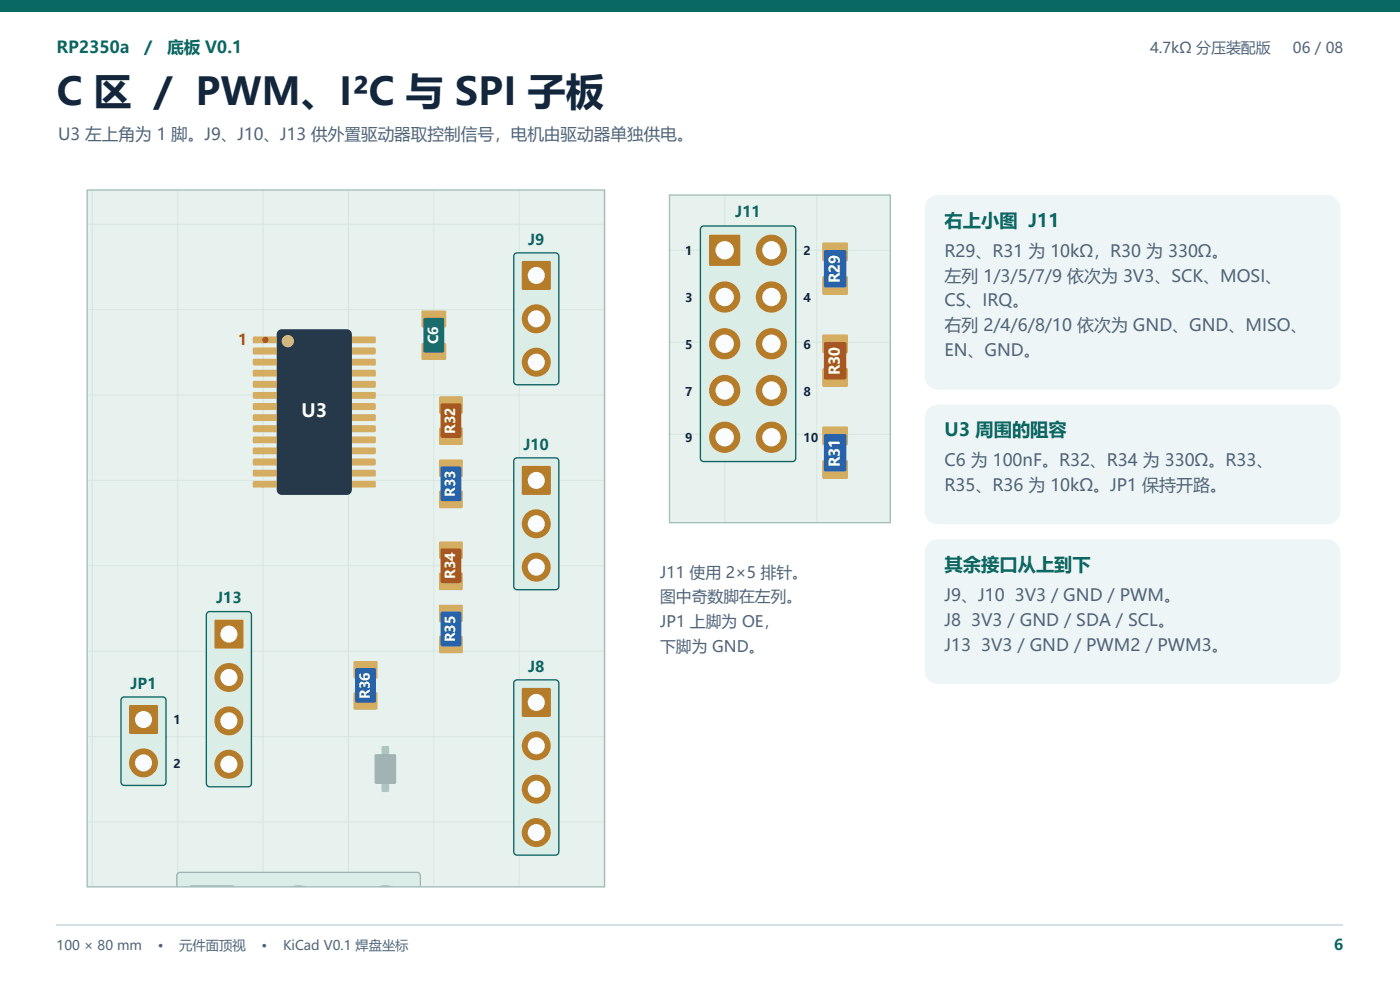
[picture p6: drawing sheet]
<svg xmlns="http://www.w3.org/2000/svg" width="297mm" height="210mm" viewBox="0 0 297 210" stroke-linecap="round" stroke-linejoin="round" font-family="sans-serif">
<path d="M0 0h297v2.5h-297z" fill-rule="evenodd" fill="#096861"/>
<path d="M12 196.1h273" fill="none" stroke="#d4dfe6" stroke-width=".25"/>
<path d="M18.4 40.3h109.9v147.9h-109.9z" fill-rule="evenodd" fill="#e7f1ed" stroke="#698d85" stroke-width=".28"/>
<g fill="none" stroke="#d6e6e0" stroke-width=".21">
<path d="M18.4 47.6h109.9M19.6 40.3v147.9M37.7 40.3v147.9M55.8 40.3v147.9M73.9 40.3v147.9M92 40.3v147.9M110.2 40.3v147.9M128.3 40.3v147.9M18.4 65.7h109.9M18.4 83.8h109.9M18.4 101.9h109.9M18.4 120h109.9"/>
<path d="M18.4 138.1h109.9M18.4 156.2h109.9M18.4 174.4h109.9"/>
</g>
<path d="M109.2 144.4l.5-.2h8.1a.71 .71 0 0 1 .8 .7v35.8a.71 .71 0 0 1-.8 .7h-8.1a.71 .71 0 0 1-.7-.7v-35.8z" fill-rule="evenodd" fill="#daeee7" stroke="#0a645f" stroke-width=".28"/>
<path d="M110.8 146l5.8-.1 .2 .2 .1 5.7-.2 .2-5.7 .1-.3-.2v-5.7z" fill-rule="evenodd" fill="#b57c2a"/>
<circle cx="113.8" cy="149" r="1.81" fill="#fafcfd"/>
<circle cx="113.8" cy="158.2" r="3.1" fill="#b57c2a"/>
<circle cx="113.8" cy="158.2" r="1.81" fill="#fafcfd"/>
<circle cx="113.8" cy="167.4" r="3.1" fill="#b57c2a"/>
<circle cx="113.8" cy="167.4" r="1.81" fill="#fafcfd"/>
<circle cx="113.8" cy="176.6" r="3.1" fill="#b57c2a"/>
<circle cx="113.8" cy="176.6" r="1.81" fill="#fafcfd"/>
<g fill="#d5ad60">
<path d="M93.3 121.5h4.8l.1 .2v3.3l-.3 .2-4.6-.1-.2-.2v-3.2z" fill-rule="evenodd"/>
<path d="M93.2 115l.2-.1h4.7l.1 .2v3.3l-.3 .2-4.6-.1-.2-.2z" fill-rule="evenodd"/>
</g>
<path d="M93.5 116.5l.3-.2h3.7l.3 .2 .1 6.8-.2 .3-3.9 .1-.3-.2z" fill-rule="evenodd" fill="#ae561a"/>
<path d="M109.2 53.9l.5-.3h8.1a.71 .71 0 0 1 .8 .8v26.5a.71 .71 0 0 1-.8 .7h-8.1a.71 .71 0 0 1-.7-.7v-26.5z" fill-rule="evenodd" fill="#daeee7" stroke="#0a645f" stroke-width=".28"/>
<path d="M110.8 55.4l5.8-.1 .2 .2 .1 5.7-.2 .3h-5.7l-.3-.1v-5.8z" fill-rule="evenodd" fill="#b57c2a"/>
<circle cx="113.8" cy="58.4" r="1.81" fill="#fafcfd"/>
<circle cx="113.8" cy="67.6" r="3.1" fill="#b57c2a"/>
<circle cx="113.8" cy="67.6" r="1.81" fill="#fafcfd"/>
<circle cx="113.8" cy="76.8" r="3.1" fill="#b57c2a"/>
<circle cx="113.8" cy="76.8" r="1.81" fill="#fafcfd"/>
<path d="M109.2 97.3l.5-.2h8.1a.71 .71 0 0 1 .8 .7v26.6a.71 .71 0 0 1-.8 .7h-8.1a.71 .71 0 0 1-.7-.7v-26.6z" fill-rule="evenodd" fill="#daeee7" stroke="#0a645f" stroke-width=".28"/>
<path d="M110.8 98.9l5.8-.1 .2 .2 .1 5.7-.2 .2-5.7 .1-.3-.2v-5.7z" fill-rule="evenodd" fill="#b57c2a"/>
<circle cx="113.8" cy="101.9" r="1.81" fill="#fafcfd"/>
<circle cx="113.8" cy="111.1" r="3.1" fill="#b57c2a"/>
<circle cx="113.8" cy="111.1" r="1.81" fill="#fafcfd"/>
<circle cx="113.8" cy="120.3" r="3.1" fill="#b57c2a"/>
<circle cx="113.8" cy="120.3" r="1.81" fill="#fafcfd"/>
<g fill="#d5ad60">
<path d="M93.3 90.7h4.8l.1 .3v3.2l-.3 .2-4.6-.1-.2-.2v-3.1z" fill-rule="evenodd"/>
<path d="M93.3 84.1h4.8l.1 .2v3.3l-.3 .2-4.6-.1-.2-.2v-3.2z" fill-rule="evenodd"/>
</g>
<path d="M93.5 85.7l.3-.2h3.7l.3 .2 .1 6.8-.2 .4h-3.9l-.3-.2z" fill-rule="evenodd" fill="#ae561a"/>
<path d="M44 129.9l.5-.2h8.1a.71 .71 0 0 1 .7 .7v35.8a.71 .71 0 0 1-.7 .7h-8.1a.71 .71 0 0 1-.7-.7v-35.8z" fill-rule="evenodd" fill="#daeee7" stroke="#0a645f" stroke-width=".28"/>
<path d="M45.5 131.6l.3-.2 5.7 .1 .1 .2v5.7l-.2 .2-5.8-.1-.1-.2z" fill-rule="evenodd" fill="#b57c2a"/>
<circle cx="48.6" cy="134.5" r="1.81" fill="#fafcfd"/>
<circle cx="48.6" cy="143.7" r="3.1" fill="#b57c2a"/>
<circle cx="48.6" cy="143.7" r="1.81" fill="#fafcfd"/>
<circle cx="48.6" cy="152.9" r="3.1" fill="#b57c2a"/>
<circle cx="48.6" cy="152.9" r="1.81" fill="#fafcfd"/>
<circle cx="48.6" cy="162.1" r="3.1" fill="#b57c2a"/>
<circle cx="48.6" cy="162.1" r="1.81" fill="#fafcfd"/>
<path d="M37.7 185.3l.5-.3h50.3a.71 .71 0 0 1 .7 .8v2.4h-51.7v-2.4z" fill-rule="evenodd" fill="#daeee7" stroke="#a1b6b1" stroke-width=".28"/>
<g fill="#adbeb8">
<path d="M40.4 187.8h9l.2 .1v.3h-9.4z" fill-rule="evenodd"/>
<path d="M58.6 188.2h2.4a7.1 7.1 0 0 1 4.7 0h2.4z" fill-rule="evenodd"/>
<path d="M77 188.2h2.4a7.1 7.1 0 0 1 4.7 0h2.4z" fill-rule="evenodd"/>
</g>
<path d="M25.9 148l.5-.2h8.1a.71 .71 0 0 1 .7 .7v17.4a.71 .71 0 0 1-.7 .7h-8.1a.71 .71 0 0 1-.7-.7v-17.4z" fill-rule="evenodd" fill="#daeee7" stroke="#0a645f" stroke-width=".28"/>
<path d="M27.4 149.7l.2-.2 5.8 .1 .1 .2v5.8l-.3 .1h-5.7l-.1-.3z" fill-rule="evenodd" fill="#b57c2a"/>
<circle cx="30.4" cy="152.6" r="1.81" fill="#fafcfd"/>
<circle cx="30.4" cy="161.8" r="3.1" fill="#b57c2a"/>
<circle cx="30.4" cy="161.8" r="1.81" fill="#fafcfd"/>
<g fill="#d5ad60">
<path d="M53.7 71.5l.2-.1h4.8l.3 .3v.8l-.3 .3h-4.8l-.3-.3z" fill-rule="evenodd"/>
<path d="M53.8 73.8l4.9-.1 .3 .3v.9l-.3 .3h-4.8l-.3-.3v-.9z" fill-rule="evenodd"/>
<path d="M53.7 76.2l.2-.1h4.8l.3 .3v.9l-.3 .2h-4.8l-.3-.2z" fill-rule="evenodd"/>
<path d="M53.8 78.5l4.9-.1 .3 .3v.9l-.3 .3h-4.8l-.3-.3v-.9z" fill-rule="evenodd"/>
<path d="M53.7 80.9l.2-.1h4.8l.3 .3v.9l-.3 .2h-4.8l-.3-.2z" fill-rule="evenodd"/>
<path d="M53.7 83.3l.2-.1h4.8l.3 .2v.9l-.3 .3h-4.8l-.3-.3z" fill-rule="evenodd"/>
<path d="M53.7 85.6l.2-.1h4.8l.3 .3v.9l-.3 .3h-4.8l-.3-.3z" fill-rule="evenodd"/>
<path d="M53.7 88l.2-.1h4.8l.3 .2v.9l-.3 .3h-4.8l-.3-.3z" fill-rule="evenodd"/>
<path d="M53.7 90.4l.2-.2h4.8l.3 .3v.9l-.3 .3h-4.8l-.3-.3z" fill-rule="evenodd"/>
<path d="M53.7 92.7l.2-.1h4.8l.3 .3v.8l-.3 .3h-4.8l-.3-.3z" fill-rule="evenodd"/>
<path d="M53.7 95.1l.2-.2h4.8l.3 .3v.9l-.3 .3h-4.8l-.3-.3z" fill-rule="evenodd"/>
<path d="M53.7 97.4l.2-.1h4.8l.3 .3v.9l-.3 .2h-4.8l-.3-.2z" fill-rule="evenodd"/>
<path d="M53.8 99.7l4.9-.1 .3 .3v.9l-.3 .3h-4.8l-.3-.3v-.9z" fill-rule="evenodd"/>
<path d="M53.7 102.1l.2-.1h4.8l.3 .3v.9l-.3 .2h-4.8l-.3-.2z" fill-rule="evenodd"/>
<path d="M74.4 102.1l.3-.1h4.7l.3 .3v.9l-.3 .2h-4.7l-.3-.2z" fill-rule="evenodd"/>
<path d="M74.5 99.7l4.9-.1 .3 .3v.9l-.3 .3h-4.7l-.3-.3v-.9z" fill-rule="evenodd"/>
<path d="M74.4 97.4l.3-.1h4.7l.3 .3v.9l-.3 .2h-4.7l-.3-.2z" fill-rule="evenodd"/>
<path d="M74.4 95.1l.3-.2h4.7l.3 .3v.9l-.3 .3h-4.7l-.3-.3z" fill-rule="evenodd"/>
<path d="M74.4 92.7l.3-.1h4.7l.3 .3v.8l-.3 .3h-4.7l-.3-.3z" fill-rule="evenodd"/>
<path d="M74.4 90.4l.3-.2h4.7l.3 .3v.9l-.3 .3h-4.7l-.3-.3z" fill-rule="evenodd"/>
<path d="M74.4 88l.3-.1h4.7l.3 .2v.9l-.3 .3h-4.7l-.3-.3z" fill-rule="evenodd"/>
<path d="M74.4 85.6l.3-.1h4.7l.3 .3v.9l-.3 .3h-4.7l-.3-.3z" fill-rule="evenodd"/>
<path d="M74.4 83.3l.3-.1h4.7l.3 .2v.9l-.3 .3h-4.7l-.3-.3z" fill-rule="evenodd"/>
<path d="M74.4 80.9l.3-.1h4.7l.3 .3v.9l-.3 .2h-4.7l-.3-.2z" fill-rule="evenodd"/>
<path d="M74.5 78.5l4.9-.1 .3 .3v.9l-.3 .3h-4.7l-.3-.3v-.9z" fill-rule="evenodd"/>
<path d="M74.4 76.2l.3-.1h4.7l.3 .3v.9l-.3 .2h-4.7l-.3-.2z" fill-rule="evenodd"/>
<path d="M74.5 73.8l4.9-.1 .3 .3v.9l-.3 .3h-4.7l-.3-.3v-.9z" fill-rule="evenodd"/>
<path d="M74.4 71.5l.3-.1h4.7l.3 .3v.8l-.3 .3h-4.7l-.3-.3z" fill-rule="evenodd"/>
</g>
<path d="M59.1 70l.7-.2h13.8a1.06 1.06 0 0 1 1 1.1v33a1.06 1.06 0 0 1-1 1.1h-13.8a1.06 1.06 0 0 1-1.1-1.1v-33z" fill-rule="evenodd" fill="#26394b"/>
<circle cx="61.1" cy="72.4" r="1.3" fill="#ffcb77"/>
<circle cx="56.3" cy="72.1" r=".65" fill="#a43716"/>
<g fill="#d5ad60">
<path d="M89.5 72.8h5l.2 .2-.1 3.2-.2 .2-4.9-.1-.1-.2v-3.1z" fill-rule="evenodd"/>
<path d="M89.5 65.9h5l.2 .2-.1 3.2-.2 .2-4.9-.1-.1-.2v-3.1z" fill-rule="evenodd"/>
</g>
<path d="M89.9 67.6l.3-.2h3.7l.3 .2v6.8l-.1 .3-3.9 .1-.3-.2z" fill-rule="evenodd" fill="#1c7569"/>
<g fill="#d5ad60">
<path d="M93.2 135l.2-.1h4.7l.1 .3v3.2l-.3 .2-4.6-.1-.2-.2z" fill-rule="evenodd"/>
<path d="M93.3 128.3h4.8l.1 .2v3.3l-.3 .2-4.6-.1-.2-.2v-3.2z" fill-rule="evenodd"/>
</g>
<path d="M93.5 129.9l.3-.2h3.7l.3 .2 .1 6.8-.2 .4h-3.9l-.3-.2z" fill-rule="evenodd" fill="#2762ab"/>
<g fill="#d5ad60">
<path d="M93.3 104.1h4.8l.1 .3v3.3l-.3 .1h-4.6l-.2-.3v-3.1z" fill-rule="evenodd"/>
<path d="M93.2 97.6l.2-.1h4.7l.1 .2v3.3l-.3 .2-4.6-.1-.2-.2z" fill-rule="evenodd"/>
</g>
<path d="M93.5 99.1l.3-.1h3.7l.3 .1 .1 6.9-.2 .3h-3.9l-.3-.2z" fill-rule="evenodd" fill="#2762ab"/>
<g fill="#d5ad60">
<path d="M75 147l.3-.2 4.6 .1 .2 .2-.1 3.3-.2 .1h-4.7l-.1-.2z" fill-rule="evenodd"/>
<path d="M75.1 140.3h4.8l.2 .2-.1 3.3-.2 .1h-4.7l-.1-.3v-3.1z" fill-rule="evenodd"/>
</g>
<path d="M75.4 141.9l.3-.2h3.7l.3 .2 .1 6.8-.2 .3-3.9 .1-.3-.2z" fill-rule="evenodd" fill="#2762ab"/>
<g fill="#b4c5bf">
<path d="M81 166l.2-.2h1.1l.2 .2 .1 1.7-.2 .3h-1.2l-.2-.1z" fill-rule="evenodd"/>
<path d="M81 158.4l.2-.2h1.1l.2 .2 .1 1.7-.2 .3h-1.2l-.2-.1z" fill-rule="evenodd"/>
</g>
<path d="M79.5 160.1l.3-.1h3.9l.3 .1v5.8l-.1 .4h-4.1l-.3-.2z" fill-rule="evenodd" fill="#a1b6b1"/>
<path d="M18.5 40.3h109.8v147.8h-109.8z" fill="none" stroke="#a3beb7" stroke-width=".28"/>
<path d="M142 41.3h46.9v69.6h-46.9z" fill-rule="evenodd" fill="#e7f1ed" stroke="#698d85" stroke-width=".28"/>
<path d="M142 53.1h46.9M153.7 41.3v69.6M173.3 41.3v69.6M142 72.6h46.9M142 92.1h46.9" fill="none" stroke="#d6e6e0" stroke-width=".21"/>
<path d="M148.8 48.1l.5-.2h18.8a.71 .71 0 0 1 .7 .7v48.6a.71 .71 0 0 1-.7 .7h-18.8a.71 .71 0 0 1-.7-.7v-48.6z" fill-rule="evenodd" fill="#daeee7" stroke="#0a645f" stroke-width=".28"/>
<path d="M150.6 49.8h6.2l.2 .1 .1 6.2-.2 .3h-6.2l-.2-.1-.1-6.3z" fill-rule="evenodd" fill="#b57c2a"/>
<circle cx="153.7" cy="53.1" r="1.95" fill="#fafcfd"/>
<circle cx="163.7" cy="53.1" r="3.3" fill="#b57c2a"/>
<circle cx="163.7" cy="53.1" r="1.95" fill="#fafcfd"/>
<circle cx="153.7" cy="63" r="3.3" fill="#b57c2a"/>
<circle cx="153.7" cy="63" r="1.95" fill="#fafcfd"/>
<circle cx="163.7" cy="63" r="3.3" fill="#b57c2a"/>
<circle cx="163.7" cy="63" r="1.95" fill="#fafcfd"/>
<circle cx="153.7" cy="72.9" r="3.3" fill="#b57c2a"/>
<circle cx="153.7" cy="72.9" r="1.95" fill="#fafcfd"/>
<circle cx="163.7" cy="72.9" r="3.3" fill="#b57c2a"/>
<circle cx="163.7" cy="72.9" r="1.95" fill="#fafcfd"/>
<circle cx="153.7" cy="82.8" r="3.3" fill="#b57c2a"/>
<circle cx="153.7" cy="82.8" r="1.95" fill="#fafcfd"/>
<circle cx="163.7" cy="82.8" r="3.3" fill="#b57c2a"/>
<circle cx="163.7" cy="82.8" r="1.95" fill="#fafcfd"/>
<circle cx="153.7" cy="92.8" r="3.3" fill="#b57c2a"/>
<circle cx="153.7" cy="92.8" r="1.95" fill="#fafcfd"/>
<circle cx="163.7" cy="92.8" r="3.3" fill="#b57c2a"/>
<circle cx="163.7" cy="92.8" r="1.95" fill="#fafcfd"/>
<g fill="#d5ad60">
<path d="M174.6 78.1h5.2l.1 .3v3.5l-.3 .2-5-.1-.2-.2v-3.4z" fill-rule="evenodd"/>
<path d="M174.6 71h5.2l.1 .2v3.6l-.3 .1h-5l-.2-.2v-3.5z" fill-rule="evenodd"/>
</g>
<path d="M175 72.6l4.2-.1 .3 .2v7.4l-.1 .3-4.3 .1-.3-.2v-7.4z" fill-rule="evenodd" fill="#ae561a"/>
<g fill="#d5ad60">
<path d="M174.6 58.6h5.2l.1 .2v3.6l-.3 .2-5-.1-.2-.2v-3.5z" fill-rule="evenodd"/>
<path d="M174.6 51.5h5.2l.1 .2v3.6l-.3 .1h-5l-.2-.3v-3.4z" fill-rule="evenodd"/>
</g>
<path d="M175 53.1l4.2-.1 .3 .2v7.4l-.1 .3-4.3 .1-.3-.2v-7.4z" fill-rule="evenodd" fill="#2762ab"/>
<g fill="#d5ad60">
<path d="M174.6 97.6h5.2l.1 .3v3.6l-.3 .1h-5l-.2-.3v-3.4z" fill-rule="evenodd"/>
<path d="M174.6 90.5h5.2l.1 .3v3.5l-.3 .2-5-.1-.2-.2v-3.4z" fill-rule="evenodd"/>
</g>
<path d="M175 92.1h4.2l.3 .1v7.4l-.1 .3-4.3 .1-.3-.2v-7.4z" fill-rule="evenodd" fill="#2762ab"/>
<path d="M142 41.4h46.9v69.5h-46.9z" fill="none" stroke="#a3beb7" stroke-width=".28"/>
<g fill="#eef5f6">
<path d="M197.2 42l1.1-.6h.7h82.5a2.82 2.82 0 0 1 2.8 2.8v35.6a2.82 2.82 0 0 1-2.8 2.8h-82.5a2.82 2.82 0 0 1-2.9-2.8v-35.6a2.82 2.82 0 0 1 1.1-2.2z" fill-rule="evenodd"/>
<path d="M197.2 86.4l1.1-.5 .7-.1h82.5a2.82 2.82 0 0 1 2.8 2.8v19.8a2.82 2.82 0 0 1-2.8 2.8h-82.5a2.82 2.82 0 0 1-2.9-2.8v-19.8a2.82 2.82 0 0 1 1.1-2.2z" fill-rule="evenodd"/>
<path d="M197.2 115l1.1-.5 .7-.1h82.5a2.82 2.82 0 0 1 2.8 2.8v25.1a2.82 2.82 0 0 1-2.8 2.8h-82.5a2.82 2.82 0 0 1-2.9-2.8v-25.1a2.82 2.82 0 0 1 1.1-2.2z" fill-rule="evenodd"/>
</g>
<text font-size="8.1" fill="#14263b" x="12" y="22.2">C 区 / PWM、I²C 与 SPI 子板</text>
<g font-size="3.9" fill="#096861">
<text x="200.4" y="48.1">右上小图 J11</text>
<text x="200.4" y="92.5">U3 周围的阻容</text>
<text x="200.4" y="121.1">其余接口从上到下</text>
</g>
<text font-size="3.9" fill="#fff" x="64" y="88.5">U3</text>
<g font-size="3.6" fill="#50637a">
<text x="200.4" y="54.4">R29、R31 为 10kΩ，R30 为 330Ω。</text>
<text x="200.4" y="59.7">左列 1/3/5/7/9 依次为 3V3、SCK、MOSI、</text>
<text x="200.4" y="65">CS、IRQ。</text>
<text x="200.4" y="70.3">右列 2/4/6/8/10 依次为 GND、GND、MISO、</text>
<text x="200.4" y="75.6">EN、GND。</text>
<text x="200.4" y="98.9">C6 为 100nF。R32、R34 为 330Ω。R33、</text>
<text x="200.4" y="104.2">R35、R36 为 10kΩ。JP1 保持开路。</text>
<text x="200.4" y="127.4">J9、J10 3V3 / GND / PWM。</text>
<text x="200.4" y="132.7">J8 3V3 / GND / SDA / SCL。</text>
<text x="200.4" y="138">J13 3V3 / GND / PWM2 / PWM3。</text>
</g>
<g font-size="3.5" fill="#096861">
<text x="12" y="11.3">RP2350a</text>
<text x="30.6" y="11.3">/</text>
<text x="35.5" y="11.3">底板 V0.1</text>
</g>
<text font-size="3.5" fill="#50637a" x="12.3" y="29.6">U3 左上角为 1 脚。J9、J10、J13 供外置驱动器取控制信号，电机由驱动器单独供电。</text>
<g font-size="3.4" fill="#50637a">
<text x="140.1" y="122.5">J11 使用 2×5 排针。</text>
<text x="140.1" y="127.8">图中奇数脚在左列。</text>
<text x="140.1" y="133.1">JP1 上脚为 OE，</text>
<text x="140.1" y="138.4">下脚为 GND。</text>
</g>
<g font-size="3.2" fill="#50637a">
<text x="244" y="11.3">4.7kΩ 分压装配版</text>
<text x="274.3" y="11.3">06 / 08</text>
</g>
<g font-size="3.2" fill="#096861">
<text x="156" y="46.1">J11</text>
<text x="112" y="51.9">J9</text>
<text x="111.1" y="95.4">J10</text>
<text x="45.9" y="128">J13</text>
<text x="112" y="142.5">J8</text>
<text x="27.7" y="146.1">JP1</text>
<text x="283" y="201.5">6</text>
</g>
<text font-size="3.2" fill="#aa4016" x="50.5" y="73.1">1</text>
<g font-size="3.1" fill="#fff">
<text x="178.1" y="60" transform="rotate(-90 178.1 60)">R29</text>
<text x="178.1" y="79.5" transform="rotate(-90 178.1 79.5)">R30</text>
<text x="178.1" y="99" transform="rotate(-90 178.1 99)">R31</text>
</g>
<g font-size="2.9" fill="#fff">
<text x="92.9" y="73" transform="rotate(-90 92.9 73)">C6</text>
<text x="96.6" y="92" transform="rotate(-90 96.6 92)">R32</text>
<text x="96.6" y="105.4" transform="rotate(-90 96.6 105.4)">R33</text>
<text x="96.6" y="122.8" transform="rotate(-90 96.6 122.8)">R34</text>
<text x="96.6" y="136.2" transform="rotate(-90 96.6 136.2)">R35</text>
<text x="78.4" y="148.2" transform="rotate(-90 78.4 148.2)">R36</text>
</g>
<g font-size="2.8" fill="#50637a">
<text x="12" y="201.5">100 × 80 mm</text>
<text x="33.5" y="201.5">•</text>
<text x="38" y="201.5">元件面顶视</text>
<text x="55.5" y="201.5">•</text>
<text x="60.1" y="201.5">KiCad V0.1 焊盘坐标</text>
</g>
<g font-size="2.5" fill="#14263b">
<text x="145.3" y="54.2">1</text>
<text x="170.5" y="54.2">2</text>
<text x="145.3" y="64.1">3</text>
<text x="170.5" y="64.1">4</text>
<text x="145.3" y="74">5</text>
<text x="170.5" y="74">6</text>
<text x="145.3" y="83.9">7</text>
<text x="170.5" y="83.9">8</text>
<text x="145.3" y="93.8">9</text>
<text x="170.5" y="93.8">10</text>
<text x="36.8" y="153.6">1</text>
<text x="36.8" y="162.8">2</text>
</g>
</svg>
